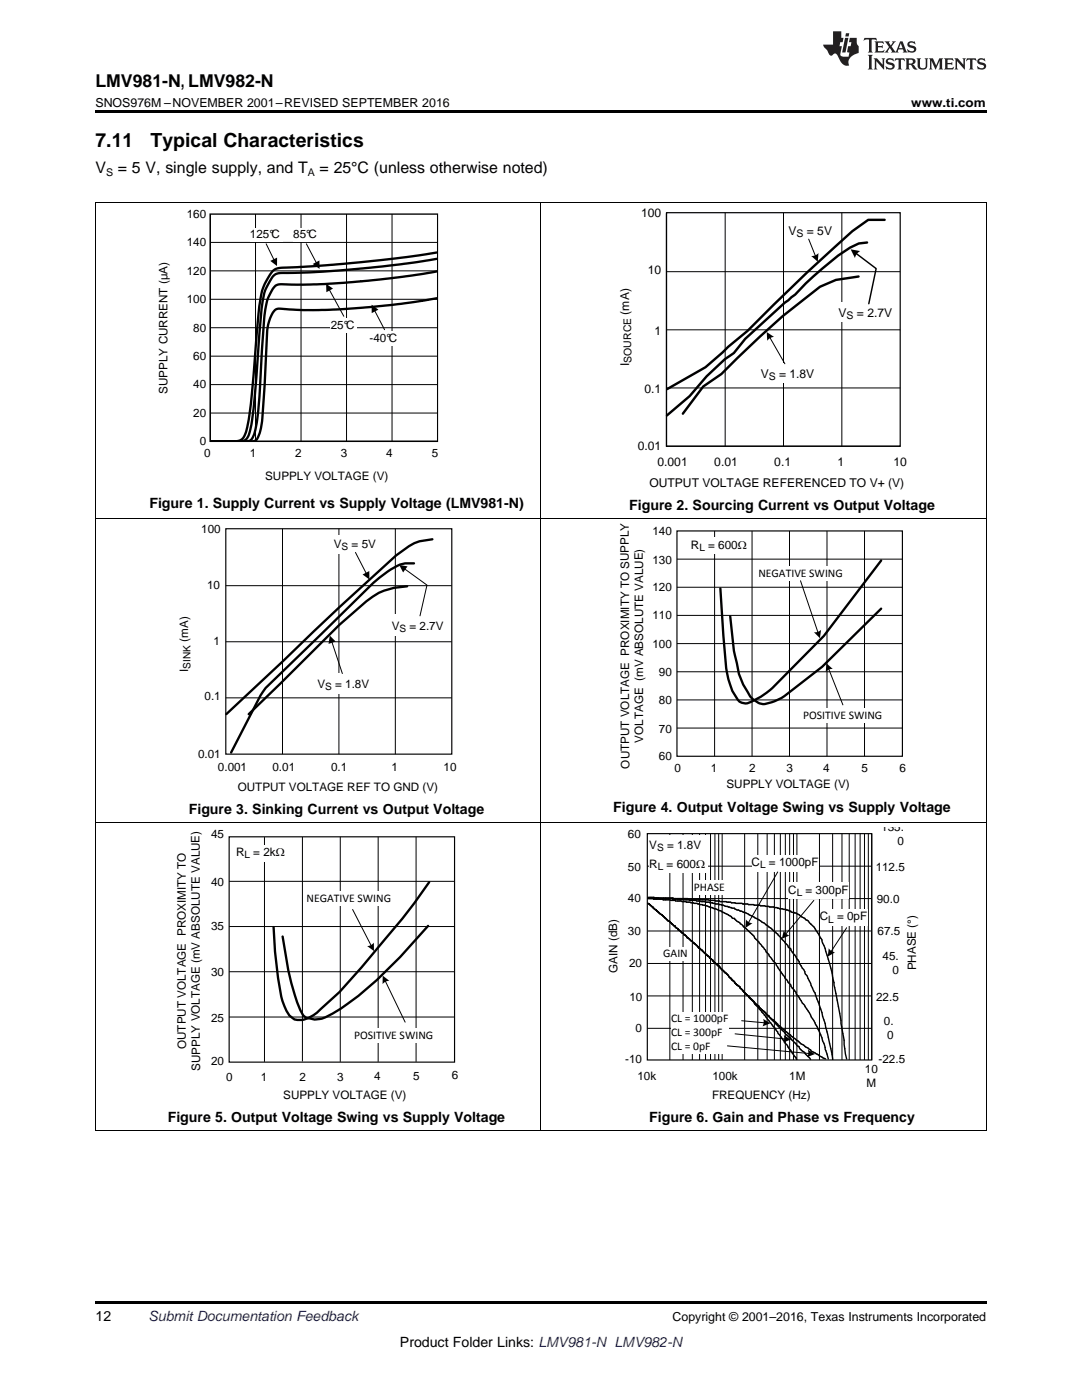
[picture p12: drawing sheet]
<svg xmlns="http://www.w3.org/2000/svg" width="216mm" height="279mm" viewBox="0 0 216 279" stroke-linecap="round" stroke-linejoin="round" font-family="sans-serif">
<path d="M19 225.7h.2zM196.7 225.7h.1zM19 259.7h177.8v.5h-177.8z" fill="#000"/>
<g fill="none" stroke="#000" stroke-width=".2">
<path d="M19.1 164.2v61.5M45.7 175.9h45M52.8 167.1v44.8M60.3 167v44.8M67.9 167v44.9M75.5 167v44.9M83 167v44.9M107.9 164.2v61.5M196.8 164.2v61.5M45.7 193.9h44.9M45.7 184.9h45M45.7 203h44.9"/>
<path d="M19 225.7h177.8"/>
</g>
<path d="M45.7 167h45v45h-45z" fill="none" stroke="#000" stroke-width=".23"/>
<path d="M85.6 176.1l-3 4.2a405 405 0 0 1-14.9 17.7l-3.8 3.5a5.5 5.5 0 0 1-5.1 2 4.1 4.1 0 0 1-2.1-2.7 21.7 21.7 0 0 1-1.4-6.8l-.4-4.1-.3-4.9M85.4 184.8a86.1 86.1 0 0 1-16 15.5 17.7 17.7 0 0 1-5.6 3.1l-1 .1-1.7-.4-.6-.5a29.1 29.1 0 0 1-3-9l-1.1-6.7" fill="none" stroke="#000" stroke-width=".47"/>
<g fill="#fff">
<path d="M47.1 168.7h9.7v3.3h-9.7z" fill-rule="evenodd"/>
<path d="M61.2 177.9h16.8v2.8h-16.8z" fill-rule="evenodd"/>
<path d="M70.6 205.2h15.9v2.8h-15.9z" fill-rule="evenodd"/>
</g>
<g fill="none" stroke="#000" stroke-width=".2">
<path d="M129.2 179.3h44.7M129.2 172.9h44.7M133.7 166.4v45.1M136.3 166.4v45.1M138.1 166.4v45.1M139.6 166.4v45.1M140.8 166.4v45.1M141.8 166.4v45.1M142.7 166.4v45.1M143.4 166.4v45.1M144.1 166.4v45.1M148.6 166.4v45.1"/>
<path d="M151.2 166.4v45.1M153.1 166.4v45.1M154.5 166.4v45.1M155.7 166.4v45.1M156.7 166.4v45.1M157.6 166.4v45.1M158.3 166.4v45.1M159 166.4v45.1M163.5 166.4v45.1M166.1 166.4v45.1M168 166.4v45.1M169.5 166.4v45.1"/>
<path d="M170.6 166.4v45.1M171.6 166.4v45.1M172.5 166.4v45.1M173.3 166.4v45.1M173.9 166.4v45.1M70.4 181.5l3.7 7.3M76.9 195.7l3.9 8.3M129.2 198.8h44.7M129.2 192.3h44.7M129.2 185.8h44.7M129.2 205.2h44.7"/>
</g>
<g fill="#000">
<path d="M73.3 188.8a1.69 1.69 0 0 0 1.3-.7v1.7z" fill-rule="evenodd"/>
<path d="M76.4 194.7l1.3 1a1.69 1.69 0 0 0-1.4 .7z" fill-rule="evenodd"/>
</g>
<g fill="none" stroke="#000" stroke-width=".28">
<path d="M129.3 179.1h1.2l.2 .1M129.3 179.2h5l.2 .1h2.7l.2 .2h2.4l.1 .1 2.8 .1 .1 .1 2.1 .1 1.9 .4h1.3l.1 .1 6.2 .6 1.2 .4 1.2 .1 1 .3 .3 .3a2.2 2.2 0 0 1 1.7 .8l1.3 .7 .4 .5a5.7 5.7 0 0 1 1.8 2.2l.7 1.3 .1 .6a38.2 38.2 0 0 1 2.4 8.9l1.3 6.6 1.1 7.6M129.3 179.3l4.4 .3 .1 .1 2.2 .1 .1 .1 3 .4 3.7 1.1 2.5 1.2 .7 .3 .2 .4h.4l.5 .6 .5 .2 2.9 2.8 .1 .3 1.8 2 1.1 1.6 1.3 1.5 1.9 3 1.1 1.3v.2l1 1.2 .2 .5 1.5 2a40.4 40.4 0 0 1 4 8.1l.8 2.7M131.3 179.2l.3 .1 4 .2 .1 .1 .5-.1 .2 .1 2.5 .1 1 .2 1.6 .2 1.3 .3 1.1 .1 2.2 .7h.5v.2l1.1 .4a20 20 0 0 1 6.1 3.4l1.4 1.2 2 2.3 .1 .3 .5 .4v.2l1.7 2.3 .1 .5 .8 1.1 1.3 2.7 .9 1.9 2 6.2 1.6 7.1M129.3 180.3l.7 .6M130 180.9l.9 .7M130 180.9l.4 .3M130.9 181.6l7.3 6.5M130.9 181.6l.4 .4M138.2 188.1l.6 .3M138.2 188.1l3.3 2.9M139.9 189.5l.4 .4"/>
<path d="M141 190.6l.5 .4M141.5 191l2.1 1.9M142.8 192.3l.8 .6M143.6 192.9l2.9 3M143.9 193.4l.9 .8M145.7 195.1l.4 .4M146 195.4l.5 .5M146.5 195.9l1.1 1M147.1 196.6l.5 .3M147.6 196.9l2.8 3 .2 .5 1.8 1.9 2.3 2.9 .6 1.1 3.5 4.8 .2 .3M149.1 198.6l2.3 2.2M150.9 200.4l.5 .4"/>
<path d="M151.4 200.8l5.3 5.5 2.8 2.6 .1 .4 1 .8 1.1 1.3M152.3 201.7l3 2.9 4.5 3.7 1.4 .9 .7 .6 2.8 1.5"/>
</g>
<path d="M129.2 166.4h44.7v45.1h-44.7z" fill="none" stroke="#000" stroke-width=".23"/>
<g fill="#fff">
<path d="M138.4 175.7h6.3v2.8h-6.3z" fill-rule="evenodd"/>
<path d="M132.3 188.9h4.9v2.8h-4.9z" fill-rule="evenodd"/>
<path d="M163.6 181.5h9.4v3.3h-9.4z" fill-rule="evenodd"/>
<path d="M157.3 176.1h12v3.4h-12z" fill-rule="evenodd"/>
<path d="M150 170.7h13.3v3.3h-13.3z" fill-rule="evenodd"/>
</g>
<path d="M155.2 174l-5.9 10.2M162.4 179.7l-5.7 6.8M168.9 185.2l-3.1 4.8M148 203.7l4.6 .4" fill="none" stroke="#000" stroke-width=".2"/>
<g fill="#000">
<path d="M148.8 183.5a1.68 1.68 0 0 0 1.3 .8l-1.4 .9z" fill-rule="evenodd"/>
<path d="M156.4 185.7a1.68 1.68 0 0 0 1.1 1l-1.5 .7z" fill-rule="evenodd"/>
<path d="M165.4 189.2a1.69 1.69 0 0 0 1.2 .9l-1.4 .8z" fill-rule="evenodd"/>
<path d="M152.3 203.3l1.4 .9-1.6 .6a1.68 1.68 0 0 0 .2-1.5z" fill-rule="evenodd"/>
</g>
<path d="M133.9 202h11.5v8.3h-11.5z" fill-rule="evenodd" fill="#fff"/>
<path d="M145.1 208.7l16.4 1.6M146.7 206.3l10 1.1" fill="none" stroke="#000" stroke-width=".2"/>
<g fill="#000">
<path d="M156.4 206.6l1.4 .9-1.6 .6a1.68 1.68 0 0 0 .2-1.5z" fill-rule="evenodd"/>
<path d="M161.2 209.5l1.4 .9-1.6 .6a1.69 1.69 0 0 0 .2-1.5z" fill-rule="evenodd"/>
</g>
<path d="M129.6 166.6h11.6v7.6h-11.6z" fill-rule="evenodd" fill="#fff"/>
<path d="M19.1 103.5v60.7M45.1 116.9h45M56.4 105.5v45M67.6 105.5v45M78.9 105.5v45M107.9 103.5v60.7M196.8 103.5v60.7M45.1 139.3h45M45.1 128.1h45M19 164.2h177.8" fill="none" stroke="#000" stroke-width=".2"/>
<path d="M45.1 105.5h45v45h-45z" fill="none" stroke="#000" stroke-width=".23"/>
<path d="M81.2 117a12.4 12.4 0 0 0-8.1 3l-5.4 4.7-18.1 17.8M82.6 112.4a6.6 6.6 0 0 0-5.3 1.7l-2.8 2.2-21.5 21-1 1.5-5.9 11.4M86.3 107.6a10.6 10.6 0 0 0-7.3 3.3l-11.2 10.2-22.6 21.4" fill="none" stroke="#000" stroke-width=".47"/>
<g fill="#fff">
<path d="M66.5 106.8h8.6v3.3h-8.6z" fill-rule="evenodd"/>
<path d="M66.6 107.2h8.4v3.3h-8.4z" fill-rule="evenodd"/>
<path d="M77.9 122.7h10.9v4.2h-10.9z" fill-rule="evenodd"/>
<path d="M78.2 123.5h10.3v3.3h-10.3z" fill-rule="evenodd"/>
<path d="M63.2 134.2h10.6v4.2h-10.6z" fill-rule="evenodd"/>
<path d="M63.3 135.1h10.4v3.3h-10.4z" fill-rule="evenodd"/>
</g>
<g fill="none" stroke="#000" stroke-width=".2">
<path d="M70.9 110.2l2.2 4.3M80.7 113.5l4.5 3.3-1.4 6.1M135.1 117.2h45M135.1 111.6h45M142.6 106v44.9M150.1 106v44.9M157.5 106v44.9M165 106v44.9M172.5 106v44.9M66.2 128.1l2.1 6.3M135.1 139.7h45M135.1 134.1h45"/>
<path d="M135.1 128.4h45M135.1 122.8h45M135.1 145.3h45"/>
</g>
<path d="M72.3 114.7l1.4-.7v1.7zM79.7 112.8l1.6 .2-.9 1.2zM65.8 126.8l1.2 1.2-1.4 .5z" fill="#000"/>
<path d="M135.1 106h45v44.9h-45z" fill="none" stroke="#000" stroke-width=".23"/>
<path d="M175.8 111.9l-11.4 15-10.3 10.4a13.4 13.4 0 0 1-5.3 3.1l-1.2-.4a13.5 13.5 0 0 1-2.7-6.7l-1.2-15.9M175.8 121.5l-11.8 11.6-7.5 5.8a9.7 9.7 0 0 1-4.2 1.6 3.9 3.9 0 0 1-3.1-2.4l-.9-1.5-.9-2.1a62.6 62.6 0 0 1-1.7-11.5" fill="none" stroke="#000" stroke-width=".47"/>
<g fill="#fff">
<path d="M151.3 113h16.9v2.8h-16.9z" fill-rule="evenodd"/>
<path d="M160.3 141.3h15.8v2.8h-15.8z" fill-rule="evenodd"/>
</g>
<path d="M159.7 115.9l3.5 10.4M165.3 133.4l2.9 7.3" fill="none" stroke="#000" stroke-width=".2"/>
<g fill="#000">
<path d="M162.4 126.2a1.68 1.68 0 0 0 1.4-.5l-.2 1.7z" fill-rule="evenodd"/>
<path d="M164.9 132.4l1.3 1.1a1.68 1.68 0 0 0-1.4 .6z" fill-rule="evenodd"/>
</g>
<path d="M137.9 107.3h11.1v3.3h-11.1z" fill-rule="evenodd" fill="#fff"/>
<path d="M19.1 40.4v63.1M107.9 40.4v63.1M133 42.5v46.7M133 54.2h46.6M144.7 42.4v46.7M156.3 42.4v46.7M168 42.4v46.7M196.8 40.4v63.1M133 77.4h46.6M133 65.8h46.6M133 89h46.6M19 103.5h177.8" fill="none" stroke="#000" stroke-width=".2"/>
<path d="M133 42.4h46.6v46.7h-46.6z" fill="none" stroke="#000" stroke-width=".24"/>
<path d="M171.3 55.2l-4.5 .7-3.2 1.3a146.8 146.8 0 0 0-19.7 17.4l-3.6 2.5-4 5.5M173 48.4l-1.6 .2-1.8 .8a61.6 61.6 0 0 0-11 9.4l-2 1.6-7.9 7.2-2.3 2.9-1.8 1.2-3.6 3.4-3.4 4-4.5 3.8M176.5 43.9h-3.3l-3.1 2.2a392.2 392.2 0 0 0-21 19.9l-3.8 3.2-4.5 4.1-7.7 4.3" fill="none" stroke="#000" stroke-width=".48"/>
<g fill="#fff">
<path d="M156.8 44h9.8v3.9h-9.8z" fill-rule="evenodd"/>
<path d="M151.2 72.5h11.9v3.9h-11.9z" fill-rule="evenodd"/>
<path d="M166.9 60.3h11.6v3.9h-11.6z" fill-rule="evenodd"/>
</g>
<g fill="none" stroke="#000" stroke-width=".2">
<path d="M41.9 42.7h45.4v45.4h-45.4zM41.9 59.7h45.4M41.9 54.1h45.4M41.9 48.4h45.4M51 42.7v45.4M53.1 48.7l1.6 3.2M60.1 42.7v45.4M69.1 42.7v45.4M78.2 42.7v45.4M161.4 47.7l1.3 3.4M41.9 76.8h45.4M41.9 71.1h45.4"/>
<path d="M41.9 65.4h45.4M153.6 67.3l3 5.3M41.9 82.4h45.4"/>
</g>
<g fill="#000">
<path d="M53.9 52.1l1.4-.7v1.7z"/>
<path d="M161.9 51.1a1.75 1.75 0 0 0 1.4-.6l-.1 1.7z" fill-rule="evenodd"/>
<path d="M169.7 49.8l1.9 .3-.5 .4-.5 1z" fill-rule="evenodd"/>
<path d="M153 66.3l1.4 .9a1.74 1.74 0 0 0-1.3 .8z" fill-rule="evenodd"/>
</g>
<path d="M170.8 50.5l4 3.1-1.4 7" fill="none" stroke="#000" stroke-width=".29"/>
<path d="M41.4 42.2h46.4v46.4h-46.4z" fill="none" stroke="#fff" stroke-width=".84"/>
<path d="M87.1 59.5l-7.1 1.1-9.3 .9-7.3 .4-6.3-.2a3.2 3.2 0 0 0-2.3 .3l-.9 1.5-.6 2.4-.9 17.5a8.1 8.1 0 0 1-1.3 4.5l-1.1 .2h-8.1M87.1 54.2l-7.3 1.1-9.5 1-7.1 .4h-6.9a2.07 2.07 0 0 0-2.3 1.7l-.7 1.6-.5 2.6-.9 15a36.8 36.8 0 0 1-1.3 9.4 2.03 2.03 0 0 1-2.4 1.1h-6.3M87.1 51.7l-7.1 1-7.5 .9-8.2 .6-6.9 .3a3.4 3.4 0 0 0-3 .8l-.5 .7a10.5 10.5 0 0 0-1.7 5.8l-1.4 17.4a25.9 25.9 0 0 1-1.5 8.2 2.6 2.6 0 0 1-2.3 .7h-5.1M87.1 50.4l-6.1 .9-8.9 1-8.9 .8-5.9 .3a3.2 3.2 0 0 0-3.5 1.5 11.3 11.3 0 0 0-1.7 3.9l-.5 3.9-1.3 15.9a35.4 35.4 0 0 1-1.5 8.3 2.47 2.47 0 0 1-2.6 1.2h-4.3" fill="none" stroke="#000" stroke-width=".47"/>
<path d="M49.9 45.5h6.5v2.8h-6.5z" fill-rule="evenodd" fill="#fff"/>
<path d="M65.7 57.8l2.9 5.3" fill="none" stroke="#000" stroke-width=".2"/>
<path d="M65.1 56.6l1.3 1-1.3 .7z" fill="#000"/>
<path d="M66 63.5h5.2v2.8h-5.2z" fill-rule="evenodd" fill="#fff"/>
<path d="M74.8 62l1.9 3.8" fill="none" stroke="#000" stroke-width=".2"/>
<path d="M74.1 60.8l1.4 1-1.3 .7z" fill="#000"/>
<g fill="#fff">
<path d="M73.7 66.2h6v2.8h-6z" fill-rule="evenodd"/>
<path d="M41.9 42.7v45.4h45.4v-45.4zM41.5 42.3h46.3v46.3h-46.3z" fill-rule="evenodd"/>
</g>
<path d="M41.9 42.7h45.4v45.4h-45.4z" fill="none" stroke="#000" stroke-width=".22"/>
<path d="M61.1 48.7l2.1 3.8" fill="none" stroke="#000" stroke-width=".2"/>
<path d="M62.4 52.7l1.3-.7 .1 1.7z" fill="#000"/>
<path d="M58.5 45.5h5.2v2.8h-5.2z" fill-rule="evenodd" fill="#fff"/>
<path d="M19 40.4h177.8" fill="none" stroke="#000" stroke-width=".2"/>
<path d="M19 22h177.8v.5h-177.8z" fill="#000"/>
<g fill="#231f20">
<path d="M172.5 7.6l-.1 .5 .4-.2h.6v.1v2.1l-.2 .4h.9l-.2-.4v-2.1l.1-.1h.5l.5 .2-.2-.5zM174.5 8.3l.2 .3v1.5l-.2 .4h1.8l.2-.6a1.04 1.04 0 0 1-1.3 .2v-.7h.6l.3 .2v-.6l-.3 .2h-.6v-.6l.8-.1 .4 .3-.2-.5zM176.5 8.3l.9 1.1-.9 1.1h.8l-.2-.2 .4-.7 .5 .7-.2 .2h1.5l-.2-.2 .2-.4h.9l.1 .4-.2 .2h1l-.3-.3-.7-1.9h-.5l-.9 2-.8-1 .9-1h-.8l.1 .3-.4 .5-.3-.6 .1-.2zM179.7 8.6l.4 1h-.7zM181.3 8.4a.63 .63 0 0 0-.2 .7 .63 .63 0 0 0 .6 .4l.6 .2 .1 .2a.75 .75 0 0 1-.7 .4 .75 .75 0 0 1-.6-.5l.1 .7 .1-.1a1.11 1.11 0 0 0 1.5-.6 1.13 1.13 0 0 0-1.2-.8l-.1-.4a1.04 1.04 0 0 1 1.2 .2l-.2-.5-.2 .1-.4-.2zM173.2 10.9l.2 .4v2.2l-.2 .4h1l-.3-.4v-2.2l.3-.4zM174.3 11.6l.3 .4v1.5l-.3 .4h.8l-.2-.4v-1.3l1.5 1.7v-1.9l.2-.4h-.7l.2 .4v.9l-1.1-1.3zM177 11.8a.62 .62 0 0 0-.2 .7 .62 .62 0 0 0 .6 .4l.6 .1 .1 .3a.76 .76 0 0 1-.7 .3 .76 .76 0 0 1-.7-.4l.2 .7 .1-.1a1.11 1.11 0 0 0 1.5-.6 1.13 1.13 0 0 0-1.2-.8l-.1-.4a1.04 1.04 0 0 1 1.2 .2l-.2-.6-.2 .1-.5-.1zM178.7 11.6l-.2 .6a.61 .61 0 0 1 .8-.3v1.6l-.2 .4h.9l-.2-.4v-1.6a.63 .63 0 0 1 .7 .3l-.1-.6zM180.6 11.6l.3 .4v1.5l-.3 .4h1l-.2-.2-.1-.8 .6 .2a.76 .76 0 0 0 1.2 .7l-1-1a.58 .58 0 0 0 .6-.5 .58 .58 0 0 0-.5-.6zM181.4 11.9h.1a.45 .45 0 0 1 .5 .1 .45 .45 0 0 1 .1 .5l-.8 .2zM182.9 11.6l.2 .2a2.17 2.17 0 0 0 .3 1.9 .99 .99 0 0 0 1.6-.6v-1.1l.2-.4h-.7l.2 .2a1.92 1.92 0 0 1-.2 1.8 .6 .6 0 0 1-.9-.5v-1.1l.2-.4zM185.4 11.6l.2 .4v1.5l-.2 .4h.7l-.2-.4v-1.4l.8 1.8 .8-1.8v1.4l-.2 .4h.9l-.2-.4v-1.5l.2-.4h-.8l-.6 1.5-.6-1.5zM188.4 11.6l.2 .4v1.5l-.2 .4h1.8l.1-.6a1.04 1.04 0 0 1-1.2 .1v-.6h.5l.4 .2v-.6l-.4 .2h-.5v-.7h.8l.3 .3-.1-.6zM190.5 11.6l.2 .4v1.5l-.2 .4h.7l-.2-.4v-1.3l1.5 1.7v-1.9l.2-.4h-.7l.2 .4v.9l-1.1-1.3zM192.9 11.6l-.1 .6a.61 .61 0 0 1 .7-.3l.1 1.6-.3 .4h1l-.3-.4 .1-1.6a.63 .63 0 0 1 .7 .3l-.1-.6zM195.2 11.8a.62 .62 0 0 0-.2 .7 .62 .62 0 0 0 .6 .4l.6 .1 .1 .3a.76 .76 0 0 1-.7 .3 .76 .76 0 0 1-.6-.4l.1 .7 .1-.1a1.11 1.11 0 0 0 1.6-.6 1.13 1.13 0 0 0-1.3-.8l-.1-.4a1.04 1.04 0 0 1 1.2 .2l-.1-.6-.2 .1-.5-.1z"/>
<path d="M166.2 6.3v2.6h-1.9v.4l.8 .9a.91 .91 0 0 0 1 .8 .56 .56 0 0 1 .5-.3 .56 .56 0 0 1 .5 .3l.4 .8a1.53 1.53 0 0 0 1.9 1.2 1.54 1.54 0 0 1 1-2.1l.9-.3v-1.4a1.52 1.52 0 0 1-.4-1.6h-1.3l-.2 .8h.5l-.2 .8h-.5l-.1 1v.2l.4 .1-.2 .8a1.93 1.93 0 0 1-1.6-.3l.3-1.8h-.5l.2-.8h.4l.2-.8h-.4v-1.3zM168.6 7.6l-.6 2.9h.7l.6-2.9zM168.8 6.6l-.1 .7h.6l.2-.7z"/>
</g>
<g font-size="3.9">
<text x="19" y="29.3">7.11</text>
<text x="30.1" y="29.3">Typical Characteristics</text>
</g>
<text font-size="3.5" x="19" y="17.3">LMV981-N, LMV982-N</text>
<g font-size="3.2">
<text x="19" y="34.4">V</text>
<text x="23.5" y="34.4">= 5 V, single supply, and T</text>
<text x="63.8" y="34.4">= 25°C (unless otherwise noted)</text>
</g>
<g font-size="2.8">
<text x="29.8" y="101.3">Figure 1. Supply Current vs Supply Voltage (LMV981-N)</text>
<text x="125.6" y="101.7">Figure 2. Sourcing Current vs Output Voltage</text>
<text x="37.7" y="162.5">Figure 3. Sinking Current vs Output Voltage</text>
<text x="122.4" y="162.1">Figure 4. Output Voltage Swing vs Supply Voltage</text>
<text x="33.5" y="223.9">Figure 5. Output Voltage Swing vs Supply Voltage</text>
<text x="129.5" y="223.9">Figure 6. Gain and Phase vs Frequency</text>
<text x="19" y="263.6">12</text>
<text x="79.8" y="268.9">Product Folder Links: LMV981-N LMV982-N</text>
</g>
<text font-size="2.8" fill="#0000c8" x="29.6" y="263.6">Submit Documentation Feedback</text>
<g font-size="2.5">
<text x="19" y="21.4">SNOS976M –NOVEMBER 2001–REVISED SEPTEMBER 2016</text>
<text x="181.8" y="21.4">www.ti.com</text>
<text x="134.2" y="263.6">Copyright © 2001–2016, Texas Instruments Incorporated</text>
</g>
<g font-size="2.4">
<text x="127.9" y="43.2">100</text>
<text x="157.3" y="46.9">V</text>
<text x="161" y="46.9">= 5V</text>
<text x="129.3" y="54.8">10</text>
<text x="125.5" y="62.8" transform="rotate(-90 125.5 62.8)">(mA)</text>
<text x="167.3" y="63.2">V</text>
<text x="171" y="63.2">= 2.7V</text>
<text x="130.6" y="66.8">1</text>
<text x="125.5" y="73.1" transform="rotate(-90 125.5 73.1)">I</text>
<text x="151.8" y="75.4">V</text>
<text x="155.5" y="75.4">= 1.8V</text>
<text x="128.6" y="78.4">0.1</text>
<text x="127.3" y="89.8">0.01</text>
<text x="131.2" y="93.1">0.001</text>
<text x="142.5" y="93.1">0.01</text>
<text x="154.5" y="93.1">0.1</text>
<text x="167.1" y="93.1">1</text>
<text x="178.3" y="93.1">10</text>
<text x="129.6" y="97.2">OUTPUT VOLTAGE REFERENCED TO V+ (V)</text>
</g>
<g font-size="2.3">
<text x="37.3" y="43.5">160</text>
<text x="49.9" y="47.6">125°C</text>
<text x="58.5" y="47.6">85°C</text>
<text x="37.3" y="49.2">140</text>
<text x="37.3" y="54.8">120</text>
<text x="37.3" y="60.5">100</text>
<text x="66" y="65.6">25°C</text>
<text x="38.5" y="66.2">80</text>
<text x="38.5" y="71.9">60</text>
<text x="73.7" y="68.3">-40°C</text>
<text x="38.5" y="77.5">40</text>
<text x="33.4" y="78.6" transform="rotate(-90 33.4 78.6)">SUPPLY CURRENT (ÈA)</text>
<text x="38.5" y="83.2">20</text>
<text x="39.8" y="88.9">0</text>
<text x="40.7" y="91.2">0</text>
<text x="49.8" y="91.2">1</text>
<text x="52.9" y="95.9">SUPPLY VOLTAGE (V)</text>
<text x="58.9" y="91.2">2</text>
<text x="68" y="91.2">3</text>
<text x="77.1" y="91.2">4</text>
<text x="86.1" y="91.2">5</text>
<text x="40.2" y="106.4">100</text>
<text x="130.2" y="106.7">140</text>
<text x="66.6" y="109.4">V</text>
<text x="70.2" y="109.4">= 5V</text>
<text x="130.2" y="112.5">130</text>
<text x="137.9" y="109.5">R</text>
<text x="141.3" y="109.5">= 600:</text>
<text x="41.3" y="117.6">10</text>
<text x="130.2" y="118">120</text>
<text x="151.3" y="115.1">NEGATIVE SWING</text>
<text x="78.2" y="125.7">V</text>
<text x="81.7" y="125.7">= 2.7V</text>
<text x="130.2" y="123.6">110</text>
<text x="37.6" y="128.1" transform="rotate(-90 37.6 128.1)">(mA)</text>
<text x="42.6" y="128.8">1</text>
<text x="130.2" y="129.3">100</text>
<text x="37.6" y="134.1" transform="rotate(-90 37.6 134.1)">I</text>
<text x="63.3" y="137.2">V</text>
<text x="66.9" y="137.2">= 1.8V</text>
<text x="131.5" y="134.9">90</text>
<text x="40.8" y="139.7">0.1</text>
<text x="131.5" y="140.6">80</text>
<text x="160.3" y="143.4">POSITIVE SWING</text>
<text x="128.4" y="148.2" transform="rotate(-90 128.4 148.2)">VOLTAGE (mV ABSOLUTE VALUE)</text>
<text x="131.5" y="146.3">70</text>
<text x="39.5" y="151.2">0.01</text>
<text x="43.5" y="153.9">0.001</text>
<text x="54.4" y="153.9">0.01</text>
<text x="66.1" y="153.9">0.1</text>
<text x="78.1" y="153.9">1</text>
<text x="88.5" y="153.8">10</text>
<text x="125.6" y="153.4" transform="rotate(-90 125.6 153.4)">OUTPUT VOLTAGE PROXIMITY TO SUPPLY</text>
<text x="131.5" y="151.6">60</text>
<text x="134.6" y="154.1">0</text>
<text x="141.9" y="154.1">1</text>
<text x="149.5" y="154.1">2</text>
<text x="156.9" y="154.1">3</text>
<text x="164.2" y="154.1">4</text>
<text x="171.9" y="154">5</text>
<text x="179.5" y="154.1">6</text>
<text x="47.4" y="157.9">OUTPUT VOLTAGE REF TO GND (V)</text>
<text x="145" y="157.4">SUPPLY VOLTAGE (V)</text>
<text x="42.1" y="167.2">45</text>
<text x="125.3" y="167.2">60</text>
<text x="175.8" y="165.9">135.</text>
<text x="47.1" y="170.9">R</text>
<text x="50.5" y="170.9">= 2k:</text>
<text x="125.3" y="173.8">50</text>
<text x="129.6" y="169.5">V</text>
<text x="129.6" y="173.2">R</text>
<text x="133" y="173.2">= 600:</text>
<text x="133.1" y="169.5">= 1.8V</text>
<text x="150" y="172.9">C</text>
<text x="153.4" y="172.9">= 1000pF</text>
<text x="174.7" y="173.8">112.5</text>
<text x="179.1" y="168.6">0</text>
<text x="42.1" y="176.8">40</text>
<text x="138.4" y="177.8">PHASE</text>
<text x="157.3" y="178.3">C</text>
<text x="160.7" y="178.3">= 300pF</text>
<text x="42.1" y="185.7">35</text>
<text x="61.2" y="180">NEGATIVE SWING</text>
<text x="125.3" y="180.1">40</text>
<text x="163.6" y="183.7">C</text>
<text x="167" y="183.7">= 0pF</text>
<text x="175" y="180.3">90.0</text>
<text x="125.3" y="186.5">30</text>
<text x="132.3" y="191">GAIN</text>
<text x="175.1" y="186.6">67.5</text>
<text x="176.1" y="191.6">45.</text>
<text x="42.1" y="194.9">30</text>
<text x="123.2" y="194.2" transform="rotate(-90 123.2 194.2)">GAIN (dB)</text>
<text x="125.5" y="193">20</text>
<text x="178.1" y="194.4">0</text>
<text x="182.8" y="193.7" transform="rotate(-90 182.8 193.7)">PHASE (°)</text>
<text x="42.1" y="203.9">25</text>
<text x="125.6" y="199.7">10</text>
<text x="174.8" y="199.7">22.5</text>
<text x="37.1" y="209.4" transform="rotate(-90 37.1 209.4)">OUTPUT VOLTAGE PROXIMITY TO</text>
<text x="70.6" y="207.3">POSITIVE SWING</text>
<text x="126.8" y="206">0</text>
<text x="133.9" y="204.1">CL = 1000pF</text>
<text x="133.9" y="206.9">CL = 300pF</text>
<text x="133.9" y="209.6">CL = 0pF</text>
<text x="176.4" y="204.5">0.</text>
<text x="177" y="207.3">0</text>
<text x="39.9" y="213.7" transform="rotate(-90 39.9 213.7)">SUPPLY VOLTAGE (mV ABSOLUTE VALUE)</text>
<text x="42.1" y="212.6">20</text>
<text x="45.1" y="215.7">0</text>
<text x="52.1" y="215.7">1</text>
<text x="59.8" y="215.7">2</text>
<text x="67.3" y="215.7">3</text>
<text x="74.6" y="215.6">4</text>
<text x="82.4" y="215.6">5</text>
<text x="90.2" y="215.2">6</text>
<text x="124.7" y="212.2">-10</text>
<text x="127.2" y="215.5">10k</text>
<text x="142.2" y="215.5">100k</text>
<text x="157.5" y="215.5">1M</text>
<text x="172.6" y="214.1">10</text>
<text x="175.3" y="212.2">-22.5</text>
<text x="56.5" y="219.4">SUPPLY VOLTAGE (V)</text>
<text x="142.1" y="219.4">FREQUENCY (Hz)</text>
<text x="172.9" y="216.9">M</text>
</g>
<g font-size="2.1">
<text x="21.2" y="35.1">S</text>
<text x="61.4" y="35.1">A</text>
<text x="158.9" y="47.4">S</text>
<text x="168.9" y="63.6">S</text>
<text x="126" y="72.4" transform="rotate(-90 126 72.4)">SOURCE</text>
<text x="153.4" y="75.9">S</text>
</g>
<g font-size="2">
<text x="68.2" y="109.8">S</text>
<text x="139.6" y="109.9">L</text>
<text x="79.7" y="126.2">S</text>
<text x="38" y="133.5" transform="rotate(-90 38 133.5)">SINK</text>
<text x="64.9" y="137.7">S</text>
<text x="48.8" y="171.3">L</text>
<text x="131.1" y="169.9">S</text>
<text x="131.2" y="173.6">L</text>
<text x="151.7" y="173.3">L</text>
<text x="159" y="178.8">L</text>
<text x="165.3" y="184.1">L</text>
</g>
</svg>
